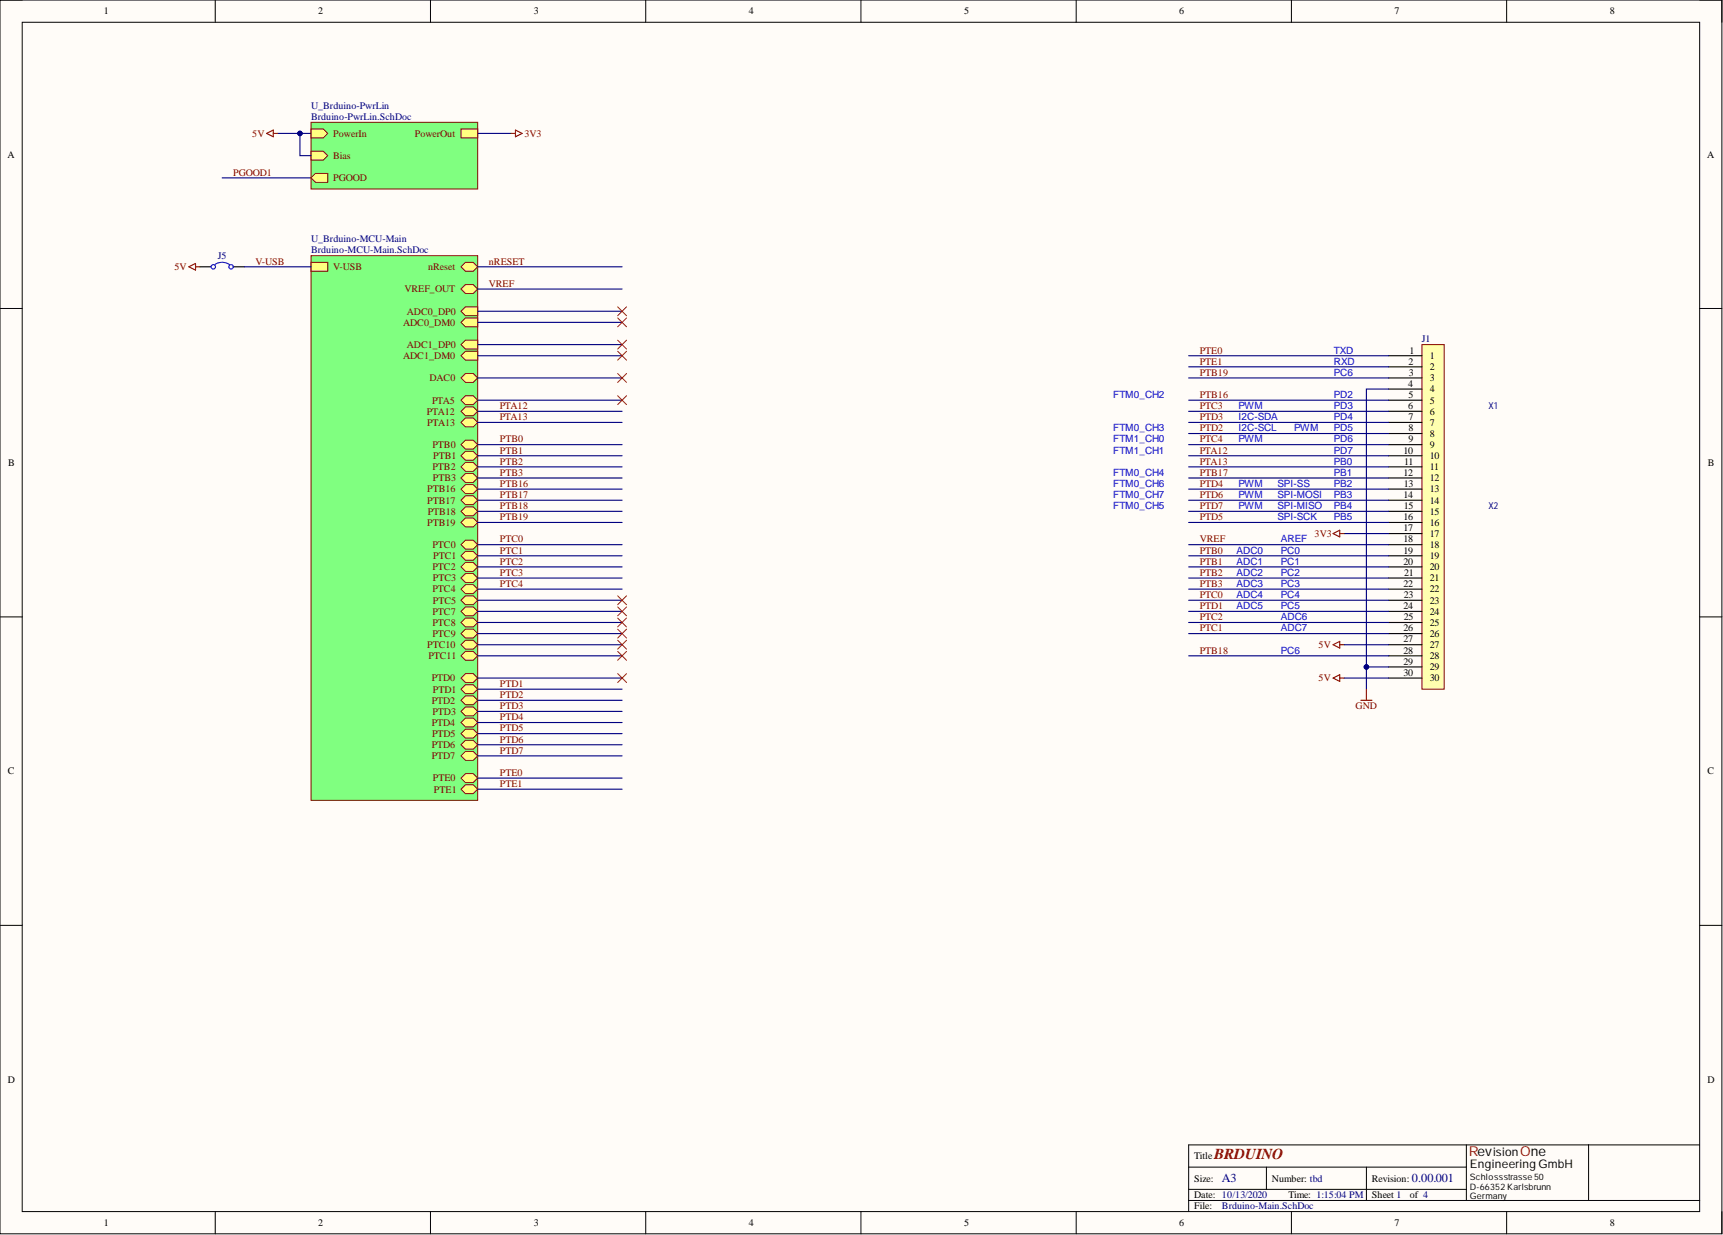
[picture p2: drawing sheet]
<svg xmlns="http://www.w3.org/2000/svg" width="393mm" height="282mm" viewBox="0 0 393 282" stroke-linecap="round" stroke-linejoin="round" font-family="sans-serif">
<path d="M0 0h393.1v281.6h-393.1z" fill-rule="evenodd" fill="#fffcf8"/>
<path d="M0 0h393.1v281.6h-393.1z" fill="none" stroke="#000" stroke-width=".23"/>
<path d="M5.1 5.1h382.9v271.4h-382.9z" fill-rule="evenodd" fill="#fffcf8"/>
<g fill="none" stroke="#000" stroke-width=".23">
<path d="M0 0h5.1M5.1 5.1h382.9v271.4h-382.9zM49.1 0v5.1M98.3 0v5.1M147.4 0v5.1M196.5 0v5.1M245.7 0v5.1M294.8 0v5.1M344 0v5.1M388 0h5.1v5.1M0 70.4h5.1M388 70.4h5.1"/>
<path d="M0 140.8h5.1M388 140.8h5.1M0 211.2h5.1M388 211.2h5.1M49.1 276.5v5.1M98.3 276.5v5.1M147.4 276.5v5.1M196.5 276.5v5.1M245.7 276.5v5.1M271.4 266.4h63.4M271.4 274h116.6M271.4 271.5h63.4"/>
<path d="M289.1 266.4v5.1M294.8 276.5v5.1M311.9 266.4v7.6M334.8 261.3v12.7M344 276.5v5.1M362.7 261.3v12.7M388 261.3h-116.6v15.2M393.1 276.5v5.1"/>
</g>
<path d="M63.4 30.5h7.6M50.7 40.6h20.3" fill="none" stroke="#000080" stroke-width=".25"/>
<circle cx="68.5" cy="30.5" r=".51" fill="#000080"/>
<circle cx="68.5" cy="30.5" r=".51" fill="none" stroke="#000080" stroke-width=".23"/>
<path d="M60.9 30.5l1.5-.8v1.5zM62.4 30.5h1M116.7 30.5h1M117.7 29.7l1.5 .8-1.5 .7z" fill="none" stroke="#800000" stroke-width=".25"/>
<path d="M109.1 30.5h7.6" fill="none" stroke="#000080" stroke-width=".25"/>
<path d="M71 58.4h38.1v124.3h-38.1z" fill-rule="evenodd" fill="#80ff80"/>
<path d="M71 58.4h38.1v124.3h-38.1z" fill="none" stroke="#800000" stroke-width=".23"/>
<path d="M106.3 156.3h1.7l1.1 1-1.1 1h-1.7l-1.1-1z" fill-rule="evenodd" fill="#ffff80"/>
<path d="M106.3 156.3h1.7l1.1 1-1.1 1h-1.7l-1.1-1z" fill="none" stroke="#800000" stroke-width=".23"/>
<path d="M106.3 143.6h1.7l1.1 1-1.1 1h-1.7l-1.1-1z" fill-rule="evenodd" fill="#ffff80"/>
<path d="M106.3 143.6h1.7l1.1 1-1.1 1h-1.7l-1.1-1z" fill="none" stroke="#800000" stroke-width=".23"/>
<path d="M106.3 92.9h1.7l1.1 1-1.1 1h-1.7l-1.1-1z" fill-rule="evenodd" fill="#ffff80"/>
<path d="M106.3 92.9h1.7l1.1 1-1.1 1h-1.7l-1.1-1z" fill="none" stroke="#800000" stroke-width=".23"/>
<path d="M106.3 100.5h1.7l1.1 1-1.1 1h-1.7l-1.1-1z" fill-rule="evenodd" fill="#ffff80"/>
<path d="M106.3 100.5h1.7l1.1 1-1.1 1h-1.7l-1.1-1z" fill="none" stroke="#800000" stroke-width=".23"/>
<path d="M106.3 158.8h1.7l1.1 1-1.1 1h-1.7l-1.1-1z" fill-rule="evenodd" fill="#ffff80"/>
<path d="M106.3 158.8h1.7l1.1 1-1.1 1h-1.7l-1.1-1z" fill="none" stroke="#800000" stroke-width=".23"/>
<path d="M106.3 166.4h1.7l1.1 1-1.1 1.1h-1.7l-1.1-1.1z" fill-rule="evenodd" fill="#ffff80"/>
<path d="M106.3 166.4h1.7l1.1 1-1.1 1.1h-1.7l-1.1-1.1z" fill="none" stroke="#800000" stroke-width=".23"/>
<path d="M106.3 70h2.8v2.1h-2.8l-1.1-1.1z" fill-rule="evenodd" fill="#ffff80"/>
<path d="M106.3 70h2.8v2.1h-2.8l-1.1-1.1z" fill="none" stroke="#800000" stroke-width=".23"/>
<path d="M106.3 90.3h1.7l1.1 1-1.1 1.1h-1.7l-1.1-1.1z" fill-rule="evenodd" fill="#ffff80"/>
<path d="M106.3 90.3h1.7l1.1 1-1.1 1.1h-1.7l-1.1-1.1z" fill="none" stroke="#800000" stroke-width=".23"/>
<path d="M106.3 130.9h1.7l1.1 1-1.1 1h-1.7l-1.1-1z" fill-rule="evenodd" fill="#ffff80"/>
<path d="M106.3 130.9h1.7l1.1 1-1.1 1h-1.7l-1.1-1z" fill="none" stroke="#800000" stroke-width=".23"/>
<path d="M106.3 85.2h1.7l1.1 1.1-1.1 1h-1.7l-1.1-1z" fill-rule="evenodd" fill="#ffff80"/>
<path d="M106.3 85.2h1.7l1.1 1.1-1.1 1h-1.7l-1.1-1z" fill="none" stroke="#800000" stroke-width=".23"/>
<path d="M106.3 128.4h1.7l1.1 1-1.1 1h-1.7l-1.1-1z" fill-rule="evenodd" fill="#ffff80"/>
<path d="M106.3 128.4h1.7l1.1 1-1.1 1h-1.7l-1.1-1z" fill="none" stroke="#800000" stroke-width=".23"/>
<path d="M106.3 138.5h1.7l1.1 1-1.1 1.1h-1.7l-1.1-1.1z" fill-rule="evenodd" fill="#ffff80"/>
<path d="M106.3 138.5h1.7l1.1 1-1.1 1.1h-1.7l-1.1-1.1z" fill="none" stroke="#800000" stroke-width=".23"/>
<path d="M106.3 171.5h1.7l1.1 1-1.1 1h-1.7l-1.1-1z" fill-rule="evenodd" fill="#ffff80"/>
<path d="M106.3 171.5h1.7l1.1 1-1.1 1h-1.7l-1.1-1z" fill="none" stroke="#800000" stroke-width=".23"/>
<path d="M106.3 123.3h1.7l1.1 1-1.1 1h-1.7l-1.1-1z" fill-rule="evenodd" fill="#ffff80"/>
<path d="M106.3 123.3h1.7l1.1 1-1.1 1h-1.7l-1.1-1z" fill="none" stroke="#800000" stroke-width=".23"/>
<path d="M106.3 136h1.7l1.1 1-1.1 1h-1.7l-1.1-1z" fill-rule="evenodd" fill="#ffff80"/>
<path d="M106.3 136h1.7l1.1 1-1.1 1h-1.7l-1.1-1z" fill="none" stroke="#800000" stroke-width=".23"/>
<path d="M106.3 77.6h2.8v2.1h-2.8l-1.1-1z" fill-rule="evenodd" fill="#ffff80"/>
<path d="M106.3 77.6h2.8v2.1h-2.8l-1.1-1z" fill="none" stroke="#800000" stroke-width=".23"/>
<path d="M106.3 103h1.7l1.1 1-1.1 1h-1.7l-1.1-1z" fill-rule="evenodd" fill="#ffff80"/>
<path d="M106.3 103h1.7l1.1 1-1.1 1h-1.7l-1.1-1z" fill="none" stroke="#800000" stroke-width=".23"/>
<path d="M106.3 115.7h1.7l1.1 1-1.1 1h-1.7l-1.1-1z" fill-rule="evenodd" fill="#ffff80"/>
<path d="M106.3 115.7h1.7l1.1 1-1.1 1h-1.7l-1.1-1z" fill="none" stroke="#800000" stroke-width=".23"/>
<path d="M106.3 163.9h1.7l1.1 1-1.1 1h-1.7l-1.1-1z" fill-rule="evenodd" fill="#ffff80"/>
<path d="M106.3 163.9h1.7l1.1 1-1.1 1h-1.7l-1.1-1z" fill="none" stroke="#800000" stroke-width=".23"/>
<path d="M106.3 118.2h1.7l1.1 1-1.1 1.1h-1.7l-1.1-1.1z" fill-rule="evenodd" fill="#ffff80"/>
<path d="M106.3 118.2h1.7l1.1 1-1.1 1.1h-1.7l-1.1-1.1z" fill="none" stroke="#800000" stroke-width=".23"/>
<path d="M106.3 110.6h1.7l1.1 1-1.1 1h-1.7l-1.1-1z" fill-rule="evenodd" fill="#ffff80"/>
<path d="M106.3 110.6h1.7l1.1 1-1.1 1h-1.7l-1.1-1z" fill="none" stroke="#800000" stroke-width=".23"/>
<path d="M106.3 59.9h1.7l1.1 1-1.1 1h-1.7l-1.1-1z" fill-rule="evenodd" fill="#ffff80"/>
<path d="M106.3 59.9h1.7l1.1 1-1.1 1h-1.7l-1.1-1z" fill="none" stroke="#800000" stroke-width=".23"/>
<path d="M106.3 105.5h1.7l1.1 1.1-1.1 1h-1.7l-1.1-1z" fill-rule="evenodd" fill="#ffff80"/>
<path d="M106.3 105.5h1.7l1.1 1.1-1.1 1h-1.7l-1.1-1z" fill="none" stroke="#800000" stroke-width=".23"/>
<path d="M106.3 72.6h2.8v2h-2.8l-1.1-1z" fill-rule="evenodd" fill="#ffff80"/>
<path d="M106.3 72.6h2.8v2h-2.8l-1.1-1z" fill="none" stroke="#800000" stroke-width=".23"/>
<path d="M106.3 169h1.7l1.1 1-1.1 1h-1.7l-1.1-1z" fill-rule="evenodd" fill="#ffff80"/>
<path d="M106.3 169h1.7l1.1 1-1.1 1h-1.7l-1.1-1z" fill="none" stroke="#800000" stroke-width=".23"/>
<path d="M106.3 65h1.7l1.1 1-1.1 1h-1.7l-1.1-1z" fill-rule="evenodd" fill="#ffff80"/>
<path d="M106.3 65h1.7l1.1 1-1.1 1h-1.7l-1.1-1z" fill="none" stroke="#800000" stroke-width=".23"/>
<path d="M106.3 176.6h1.7l1.1 1-1.1 1h-1.7l-1.1-1z" fill-rule="evenodd" fill="#ffff80"/>
<path d="M106.3 176.6h1.7l1.1 1-1.1 1h-1.7l-1.1-1z" fill="none" stroke="#800000" stroke-width=".23"/>
<path d="M106.3 153.7h1.7l1.1 1.1-1.1 1h-1.7l-1.1-1z" fill-rule="evenodd" fill="#ffff80"/>
<path d="M106.3 153.7h1.7l1.1 1.1-1.1 1h-1.7l-1.1-1z" fill="none" stroke="#800000" stroke-width=".23"/>
<path d="M106.3 148.7h1.7l1.1 1-1.1 1h-1.7l-1.1-1z" fill-rule="evenodd" fill="#ffff80"/>
<path d="M106.3 148.7h1.7l1.1 1-1.1 1h-1.7l-1.1-1z" fill="none" stroke="#800000" stroke-width=".23"/>
<path d="M106.3 179.1h1.7l1.1 1-1.1 1h-1.7l-1.1-1z" fill-rule="evenodd" fill="#ffff80"/>
<path d="M106.3 179.1h1.7l1.1 1-1.1 1h-1.7l-1.1-1z" fill="none" stroke="#800000" stroke-width=".23"/>
<path d="M106.3 125.8h1.7l1.1 1.1-1.1 1h-1.7l-1.1-1z" fill-rule="evenodd" fill="#ffff80"/>
<path d="M106.3 125.8h1.7l1.1 1.1-1.1 1h-1.7l-1.1-1z" fill="none" stroke="#800000" stroke-width=".23"/>
<path d="M106.3 146.1h1.7l1.1 1-1.1 1.1h-1.7l-1.1-1.1z" fill-rule="evenodd" fill="#ffff80"/>
<path d="M106.3 146.1h1.7l1.1 1-1.1 1.1h-1.7l-1.1-1.1z" fill="none" stroke="#800000" stroke-width=".23"/>
<path d="M106.3 133.4h1.7l1.1 1.1-1.1 1h-1.7l-1.1-1z" fill-rule="evenodd" fill="#ffff80"/>
<path d="M106.3 133.4h1.7l1.1 1.1-1.1 1h-1.7l-1.1-1z" fill="none" stroke="#800000" stroke-width=".23"/>
<path d="M106.3 113.2h1.7l1.1 1-1.1 1h-1.7l-1.1-1z" fill-rule="evenodd" fill="#ffff80"/>
<path d="M106.3 113.2h1.7l1.1 1-1.1 1h-1.7l-1.1-1z" fill="none" stroke="#800000" stroke-width=".23"/>
<path d="M106.3 108.1h1.7l1.1 1-1.1 1h-1.7l-1.1-1z" fill-rule="evenodd" fill="#ffff80"/>
<path d="M106.3 108.1h1.7l1.1 1-1.1 1h-1.7l-1.1-1z" fill="none" stroke="#800000" stroke-width=".23"/>
<path d="M106.3 80.2h2.8v2h-2.8l-1.1-1z" fill-rule="evenodd" fill="#ffff80"/>
<path d="M106.3 80.2h2.8v2h-2.8l-1.1-1z" fill="none" stroke="#800000" stroke-width=".23"/>
<path d="M106.3 141.1h1.7l1.1 1-1.1 1h-1.7l-1.1-1z" fill-rule="evenodd" fill="#ffff80"/>
<path d="M106.3 141.1h1.7l1.1 1-1.1 1h-1.7l-1.1-1z" fill="none" stroke="#800000" stroke-width=".23"/>
<path d="M106.3 95.4h1.7l1.1 1-1.1 1h-1.7l-1.1-1z" fill-rule="evenodd" fill="#ffff80"/>
<path d="M106.3 95.4h1.7l1.1 1-1.1 1h-1.7l-1.1-1z" fill="none" stroke="#800000" stroke-width=".23"/>
<path d="M106.3 161.4h1.7l1.1 1-1.1 1h-1.7l-1.1-1z" fill-rule="evenodd" fill="#ffff80"/>
<path d="M106.3 161.4h1.7l1.1 1-1.1 1h-1.7l-1.1-1z" fill="none" stroke="#800000" stroke-width=".23"/>
<path d="M71 59.9h3.8v2h-3.8z" fill-rule="evenodd" fill="#ffff80"/>
<path d="M71 59.9h3.8v2h-3.8z" fill="none" stroke="#800000" stroke-width=".23"/>
<path d="M71 27.9h38.1v15.2h-38.1z" fill-rule="evenodd" fill="#80ff80"/>
<path d="M71 27.9h38.1v15.2h-38.1z" fill="none" stroke="#800000" stroke-width=".23"/>
<path d="M105.2 29.4h3.9v2.1h-3.9z" fill-rule="evenodd" fill="#ffff80"/>
<path d="M105.2 29.4h3.9v2.1h-3.9z" fill="none" stroke="#800000" stroke-width=".23"/>
<path d="M71 29.4h2.8l1 1.1-1 1h-2.8z" fill-rule="evenodd" fill="#ffff80"/>
<path d="M71 29.4h2.8l1 1.1-1 1h-2.8z" fill="none" stroke="#800000" stroke-width=".23"/>
<path d="M71 34.5h2.8l1 1-1 1h-2.8z" fill-rule="evenodd" fill="#ffff80"/>
<path d="M71 34.5h2.8l1 1-1 1h-2.8z" fill="none" stroke="#800000" stroke-width=".23"/>
<path d="M72 39.6h2.8v2h-2.8l-1-1z" fill-rule="evenodd" fill="#ffff80"/>
<path d="M72 39.6h2.8v2h-2.8l-1-1z" fill="none" stroke="#800000" stroke-width=".23"/>
<path d="M324.6 78.7h5.1v78.6h-5.1z" fill-rule="evenodd" fill="#ffffb0"/>
<path d="M324.6 78.7h5.1v78.6h-5.1z" fill="none" stroke="#800000" stroke-width=".23"/>
<g fill="none" stroke="#000" stroke-width=".25">
<path d="M317 81.2h7.6M317 83.7h7.6M317 86.3h7.6M317 88.8h7.6M317 91.3h7.6M317 93.9h7.6M317 96.4h7.6M317 98.9h7.6M317 101.5h7.6M317 104h7.6M317 106.6h7.6M317 109.1h7.6"/>
<path d="M317 111.6h7.6M317 114.2h7.6M317 116.7h7.6M317 119.2h7.6M317 121.8h7.6M317 124.3h7.6M317 126.9h7.6M317 129.4h7.6M317 131.9h7.6M317 134.5h7.6M317 137h7.6M317 139.5h7.6"/>
<path d="M317 142.1h7.6M317 144.6h7.6M317 147.1h7.6M317 149.7h7.6M317 152.2h7.6M317 154.8h7.6"/>
</g>
<path d="M68.5 30.5v5h2.5" fill="none" stroke="#000080" stroke-width=".25"/>
<circle cx="68.5" cy="30.5" r=".51" fill="#000080"/>
<circle cx="68.5" cy="30.5" r=".51" fill="none" stroke="#000080" stroke-width=".23"/>
<path d="M306.9 154.8h10.1M317 152.2h-5.1v5.1" fill="none" stroke="#000080" stroke-width=".25"/>
<circle cx="311.9" cy="152.2" r=".51" fill="#000080"/>
<circle cx="311.9" cy="152.2" r=".51" fill="none" stroke="#000080" stroke-width=".23"/>
<path d="M304.3 154.8l1.6-.8v1.5zM305.9 154.8h1M310.7 159.8h2.5M311.9 157.3v2.5" fill="none" stroke="#800000" stroke-width=".25"/>
<path d="M317 88.8h-5.1v63.4" fill="none" stroke="#000080" stroke-width=".25"/>
<circle cx="311.9" cy="152.2" r=".51" fill="#000080"/>
<circle cx="311.9" cy="152.2" r=".51" fill="none" stroke="#000080" stroke-width=".23"/>
<g fill="none" stroke="#000080" stroke-width=".25">
<path d="M55.8 60.9h15.2M109.1 60.9h32.9M109.1 66h32.9M109.1 71h32.9M109.1 73.6h32.9M109.1 78.7h32.9M109.1 81.2h32.9M109.1 86.3h32.9M109.1 91.3h32.9M109.1 93.9h32.9M109.1 96.4h32.9M271.4 81.2h45.6"/>
<path d="M271.4 83.7h45.6M271.4 86.3h45.6M271.4 91.3h45.6M271.4 93.9h45.6M271.4 96.4h45.6M271.4 98.9h45.6M109.1 101.5h32.9M109.1 104h32.9M109.1 106.6h32.9M109.1 109.1h32.9M109.1 111.6h32.9M109.1 114.2h32.9"/>
<path d="M109.1 116.7h32.9M109.1 119.2h32.9M271.4 101.5h45.6M271.4 104h45.6M271.4 106.6h45.6M271.4 109.1h45.6M271.4 111.6h45.6M271.4 114.2h45.6M271.4 116.7h45.6M271.4 119.2h45.6M109.1 139.5h32.9M109.1 137h32.9"/>
<path d="M109.1 134.5h32.9M109.1 131.9h32.9M109.1 129.4h32.9M109.1 126.9h32.9M109.1 124.3h32.9M271.4 139.5h45.6M271.4 137h45.6M271.4 134.5h45.6M271.4 131.9h45.6M271.4 129.4h45.6M271.4 126.9h45.6M271.4 124.3h45.6"/>
<path d="M306.9 121.8h10.1M109.1 147.1h32.9M109.1 149.7h32.9M109.1 144.6h32.9M109.1 142.1h32.9M109.1 154.8h32.9M109.1 157.3h32.9M109.1 159.8h32.9M271.4 149.7h45.6M271.4 144.6h45.6M271.4 142.1h45.6M306.9 147.1h10.1"/>
<path d="M109.1 162.4h32.9M109.1 164.9h32.9M109.1 167.4h32.9M109.1 170h32.9M109.1 172.5h32.9M109.1 177.6h32.9M109.1 180.1h32.9"/>
</g>
<path d="M43.1 60.9l1.5-.8v1.6zM44.6 60.9h1M304.3 121.8l1.6-.8v1.5zM305.9 121.8h1M304.3 147.1l1.6-.7v1.5zM305.9 147.1h1" fill="none" stroke="#800000" stroke-width=".25"/>
<path d="M45.6 60.9h2.6M53.3 60.9h2.5" fill="none" stroke="#000" stroke-width=".25"/>
<g fill="none" stroke="#00f" stroke-width=".25">
<path d="M49 60.4a2.78 2.78 0 0 1 3.4 0"/>
<circle cx="48.7" cy="60.9" r=".51"/>
<circle cx="52.8" cy="60.9" r=".51"/>
</g>
<g fill="none" stroke="#f00" stroke-width=".23">
<path d="M141 77.6l2 2.1M141 72.6l2 2M141 70l2 2.1M143 77.6l-2 2.1M143 72.6l-2 2M143 70l-2 2.1M141 80.2l2 2M141 85.2l2 2.1M141 90.3l2 2.1M143 80.2l-2 2M143 85.2l-2 2.1M143 90.3l-2 2.1"/>
<path d="M141 136l2 2M141 138.5l2 2.1M143 136l-2 2M143 138.5l-2 2.1M141 141.1l2 2M141 143.6l2 2M141 146.1l2 2.1M141 148.7l2 2M141 153.7l2 2.1M143 141.1l-2 2M143 143.6l-2 2M143 146.1l-2 2.1"/>
<path d="M143 148.7l-2 2M143 153.7l-2 2.1"/>
</g>
<text font-size="3.5" fill="#800000" x="277.2" y="264.6">BRDUINO</text>
<g font-size="3.1" fill="#f00">
<text x="335.4" y="263.9">Rev</text>
<text x="347" y="263.8">One</text>
</g>
<g font-size="2.8" fill="#000080">
<text x="279" y="269.8">A3</text>
<text x="322.3" y="269.8">0.00.001</text>
</g>
<g font-size="2.7">
<text x="340.8" y="263.9">ision</text>
<text x="335.5" y="266.5">Engineering GmbH</text>
</g>
<g font-size="2.3">
<text x="23.7" y="3.3">1</text>
<text x="72.6" y="3.3">2</text>
<text x="121.9" y="3.3">3</text>
<text x="170.9" y="3.3">4</text>
<text x="220.1" y="3.3">5</text>
<text x="269.2" y="3.3">6</text>
<text x="318.4" y="3.3">7</text>
<text x="367.5" y="3.3">8</text>
<text x="1.7" y="35.9">A</text>
<text x="389.7" y="35.9">A</text>
<text x="321.6" y="83.2">2</text>
<text x="321.7" y="80.7">1</text>
<text x="326.4" y="81.9">1</text>
<text x="321.5" y="88.3">4</text>
<text x="321.7" y="85.8">3</text>
<text x="326.4" y="84.5">2</text>
<text x="326.4" y="87">3</text>
<text x="326.4" y="89.6">4</text>
<text x="321.5" y="93.4">6</text>
<text x="321.6" y="90.8">5</text>
<text x="321.6" y="95.9">7</text>
<text x="326.4" y="92.1">5</text>
<text x="326.4" y="94.6">6</text>
<text x="321.6" y="98.4">8</text>
<text x="321.6" y="101">9</text>
<text x="326.4" y="97.2">7</text>
<text x="326.4" y="99.7">8</text>
<text x="1.9" y="106.4">B</text>
<text x="320.4" y="103.5">10</text>
<text x="320.6" y="106">11</text>
<text x="326.4" y="102.2">9</text>
<text x="326.4" y="104.8">10</text>
<text x="326.4" y="107.3">11</text>
<text x="389.9" y="106.4">B</text>
<text x="320.4" y="108.6">12</text>
<text x="320.4" y="113.7">14</text>
<text x="320.5" y="111.1">13</text>
<text x="326.4" y="109.9">12</text>
<text x="326.4" y="112.4">13</text>
<text x="320.4" y="118.7">16</text>
<text x="320.5" y="116.2">15</text>
<text x="326.4" y="114.9">14</text>
<text x="326.4" y="117.5">15</text>
<text x="320.4" y="121.3">17</text>
<text x="320.4" y="123.8">18</text>
<text x="326.4" y="120">16</text>
<text x="326.4" y="122.5">17</text>
<text x="326.4" y="125.1">18</text>
<text x="320.4" y="126.3">19</text>
<text x="320.4" y="128.9">20</text>
<text x="320.6" y="131.4">21</text>
<text x="326.4" y="127.6">19</text>
<text x="326.4" y="130.1">20</text>
<text x="320.4" y="134">22</text>
<text x="320.5" y="136.5">23</text>
<text x="326.4" y="132.7">21</text>
<text x="326.4" y="135.2">22</text>
<text x="326.4" y="137.8">23</text>
<text x="320.4" y="139">24</text>
<text x="320.5" y="141.6">25</text>
<text x="326.4" y="140.3">24</text>
<text x="326.4" y="142.8">25</text>
<text x="320.4" y="144.1">26</text>
<text x="320.4" y="146.6">27</text>
<text x="320.4" y="149.2">28</text>
<text x="326.4" y="145.4">26</text>
<text x="326.4" y="147.9">27</text>
<text x="320.4" y="151.7">29</text>
<text x="320.4" y="154.2">30</text>
<text x="326.4" y="150.4">28</text>
<text x="326.4" y="153">29</text>
<text x="326.4" y="155.5">30</text>
<text x="1.8" y="176.7">C</text>
<text x="389.8" y="176.7">C</text>
<text x="1.8" y="247.2">D</text>
<text x="389.8" y="247.2">D</text>
<text x="272.6" y="264.6">Title</text>
<text x="272.6" y="269.7">Size:</text>
<text x="290.4" y="269.7">Number: tbd</text>
<text x="313.2" y="269.7">Revision:</text>
<text x="272.6" y="273.5">Date: 10/13/2020</text>
<text x="294.2" y="273.5">Time: 1:15:04 PM</text>
<text x="313.2" y="273.5">Sheet 1</text>
<text x="321.8" y="273.5">of 4</text>
<text x="23.7" y="279.8">1</text>
<text x="72.6" y="279.8">2</text>
<text x="121.9" y="279.8">3</text>
<text x="170.9" y="279.8">4</text>
<text x="220.1" y="279.8">5</text>
<text x="269.2" y="279.8">6</text>
<text x="272.6" y="276">File:</text>
<text x="318.4" y="279.8">7</text>
<text x="367.5" y="279.8">8</text>
</g>
<g font-size="2.3" fill="#000080">
<text x="71" y="24.9">U_Brduino-PwrLin</text>
<text x="71" y="27.4">Brduino-PwrLin.SchDoc</text>
<text x="49.7" y="59.1">J5</text>
<text x="71" y="55.3">U_Brduino-MCU-Main</text>
<text x="71" y="57.8">Brduino-MCU-Main.SchDoc</text>
<text x="324.6" y="78.1">J1</text>
<text x="279" y="276">Brduino-Main.SchDoc</text>
</g>
<g font-size="2.3" fill="#800000">
<text x="57.6" y="31.2">5V</text>
<text x="76.1" y="31.2">PowerIn</text>
<text x="94.7" y="31.2">PowerOut</text>
<text x="119.7" y="31.2">3V3</text>
<text x="53.3" y="40.1">PGOOD1</text>
<text x="76.1" y="36.3">Bias</text>
<text x="76.1" y="41.4">PGOOD</text>
<text x="39.8" y="61.7">5V</text>
<text x="58.3" y="60.4">V-USB</text>
<text x="76.1" y="61.7">V-USB</text>
<text x="97.7" y="61.7">nReset</text>
<text x="111.6" y="60.4">nRESET</text>
<text x="111.6" y="65.5">VREF</text>
<text x="92.3" y="66.7">VREF_OUT</text>
<text x="92.9" y="71.8">ADC0_DP0</text>
<text x="92.1" y="74.3">ADC0_DM0</text>
<text x="92.1" y="81.9">ADC1_DM0</text>
<text x="92.9" y="79.4">ADC1_DP0</text>
<text x="273.9" y="80.7">PTE0</text>
<text x="273.9" y="83.2">PTE1</text>
<text x="98.1" y="87">DAC0</text>
<text x="273.9" y="85.8">PTB19</text>
<text x="97.5" y="94.6">PTA12</text>
<text x="98.7" y="92.1">PTA5</text>
<text x="114.1" y="93.4">PTA12</text>
<text x="114.1" y="95.9">PTA13</text>
<text x="273.9" y="93.4">PTC3</text>
<text x="273.9" y="95.9">PTD3</text>
<text x="273.9" y="90.8">PTB16</text>
<text x="97.6" y="97.2">PTA13</text>
<text x="114.1" y="101">PTB0</text>
<text x="273.9" y="101">PTC4</text>
<text x="273.9" y="98.4">PTD2</text>
<text x="98.7" y="102.2">PTB0</text>
<text x="98.7" y="107.3">PTB2</text>
<text x="98.9" y="104.8">PTB1</text>
<text x="114.1" y="103.5">PTB1</text>
<text x="114.1" y="106">PTB2</text>
<text x="273.9" y="103.5">PTA12</text>
<text x="273.9" y="106">PTA13</text>
<text x="97.6" y="112.4">PTB16</text>
<text x="98.8" y="109.9">PTB3</text>
<text x="114.1" y="111.1">PTB16</text>
<text x="114.1" y="113.7">PTB17</text>
<text x="114.1" y="108.6">PTB3</text>
<text x="273.9" y="111.1">PTD4</text>
<text x="273.9" y="113.7">PTD6</text>
<text x="273.9" y="108.6">PTB17</text>
<text x="97.6" y="114.9">PTB17</text>
<text x="97.6" y="117.5">PTB18</text>
<text x="114.1" y="118.7">PTB19</text>
<text x="114.1" y="116.2">PTB18</text>
<text x="273.9" y="118.7">PTD5</text>
<text x="273.9" y="116.2">PTD7</text>
<text x="97.6" y="120">PTB19</text>
<text x="98.7" y="125.1">PTC0</text>
<text x="114.1" y="123.8">PTC0</text>
<text x="273.9" y="123.8">VREF</text>
<text x="300.1" y="122.5">3V3</text>
<text x="98.7" y="130.1">PTC2</text>
<text x="98.9" y="127.6">PTC1</text>
<text x="114.1" y="131.4">PTC3</text>
<text x="114.1" y="128.9">PTC2</text>
<text x="114.1" y="126.3">PTC1</text>
<text x="273.9" y="126.3">PTB0</text>
<text x="273.9" y="128.9">PTB1</text>
<text x="273.9" y="131.4">PTB2</text>
<text x="98.7" y="135.2">PTC4</text>
<text x="98.8" y="132.7">PTC3</text>
<text x="98.8" y="137.8">PTC5</text>
<text x="114.1" y="134">PTC4</text>
<text x="273.9" y="134">PTB3</text>
<text x="273.9" y="136.5">PTC0</text>
<text x="98.7" y="140.3">PTC7</text>
<text x="98.7" y="142.8">PTC8</text>
<text x="273.9" y="139">PTD1</text>
<text x="273.9" y="141.6">PTC2</text>
<text x="97.6" y="147.9">PTC10</text>
<text x="98.7" y="145.4">PTC9</text>
<text x="273.9" y="144.1">PTC1</text>
<text x="273.9" y="149.2">PTB18</text>
<text x="301" y="147.9">5V</text>
<text x="97.8" y="150.4">PTC11</text>
<text x="98.6" y="155.5">PTD0</text>
<text x="301" y="155.5">5V</text>
<text x="98.6" y="160.6">PTD2</text>
<text x="98.8" y="158.1">PTD1</text>
<text x="114.1" y="159.3">PTD2</text>
<text x="114.1" y="161.9">PTD3</text>
<text x="114.1" y="156.8">PTD1</text>
<text x="309.5" y="161.9">GND</text>
<text x="98.6" y="165.7">PTD4</text>
<text x="98.7" y="163.1">PTD3</text>
<text x="114.1" y="164.4">PTD4</text>
<text x="114.1" y="166.9">PTD5</text>
<text x="98.6" y="173.3">PTD7</text>
<text x="98.6" y="170.7">PTD6</text>
<text x="98.7" y="168.2">PTD5</text>
<text x="114.1" y="169.5">PTD6</text>
<text x="114.1" y="172">PTD7</text>
<text x="98.8" y="178.3">PTE0</text>
<text x="114.1" y="177.1">PTE0</text>
<text x="114.1" y="179.6">PTE1</text>
<text x="99.1" y="180.9">PTE1</text>
</g>
<g font-size="2.3" fill="#00f">
<text x="304.5" y="80.7">TXD</text>
<text x="304.5" y="83.2">RXD</text>
<text x="304.5" y="85.8">PC6</text>
<text x="254.1" y="90.8">FTM0_CH2</text>
<text x="282.8" y="93.4">PWM</text>
<text x="282.8" y="95.9">I2C-SDA</text>
<text x="304.5" y="90.8">PD2</text>
<text x="304.5" y="93.4">PD3</text>
<text x="304.5" y="95.9">PD4</text>
<text x="254.1" y="98.4">FTM0_CH3</text>
<text x="254.1" y="101">FTM1_CH0</text>
<text x="282.8" y="101">PWM</text>
<text x="282.8" y="98.4">I2C-SCL</text>
<text x="295.5" y="98.4">PWM</text>
<text x="304.5" y="98.4">PD5</text>
<text x="304.5" y="101">PD6</text>
<text x="254.1" y="103.5">FTM1_CH1</text>
<text x="304.5" y="103.5">PD7</text>
<text x="304.5" y="106">PB0</text>
<text x="254.1" y="108.6">FTM0_CH4</text>
<text x="254.1" y="111.1">FTM0_CH6</text>
<text x="254.1" y="113.7">FTM0_CH7</text>
<text x="282.8" y="113.7">PWM</text>
<text x="282.8" y="111.1">PWM</text>
<text x="291.6" y="111.1">SPI-SS</text>
<text x="291.6" y="113.7">SPI-MOSI</text>
<text x="304.5" y="108.6">PB1</text>
<text x="304.5" y="111.1">PB2</text>
<text x="304.5" y="113.7">PB3</text>
<text x="254.1" y="116.2">FTM0_CH5</text>
<text x="282.8" y="116.2">PWM</text>
<text x="291.6" y="116.2">SPI-MISO</text>
<text x="291.6" y="118.7">SPI-SCK</text>
<text x="304.5" y="116.2">PB4</text>
<text x="304.5" y="118.7">PB5</text>
<text x="292.4" y="123.8">AREF</text>
<text x="282.3" y="126.3">ADC0</text>
<text x="282.3" y="128.9">ADC1</text>
<text x="282.3" y="131.4">ADC2</text>
<text x="292.4" y="126.3">PC0</text>
<text x="292.4" y="128.9">PC1</text>
<text x="292.4" y="131.4">PC2</text>
<text x="282.3" y="134">ADC3</text>
<text x="282.3" y="136.5">ADC4</text>
<text x="292.4" y="134">PC3</text>
<text x="292.4" y="136.5">PC4</text>
<text x="282.3" y="139">ADC5</text>
<text x="292.4" y="139">PC5</text>
<text x="292.4" y="141.6">ADC6</text>
<text x="292.4" y="144.1">ADC7</text>
<text x="292.4" y="149.2">PC6</text>
</g>
<g font-size="2.2" fill="#000080">
<text x="339.8" y="93.4">X1</text>
<text x="339.8" y="116.2">X2</text>
</g>
<g font-size="2">
<text x="335.5" y="269.3">Schlossstrasse 50</text>
<text x="335.5" y="271.5">D-66352Karlsbrunn</text>
<text x="335.5" y="273.6">Germany</text>
</g>
</svg>
